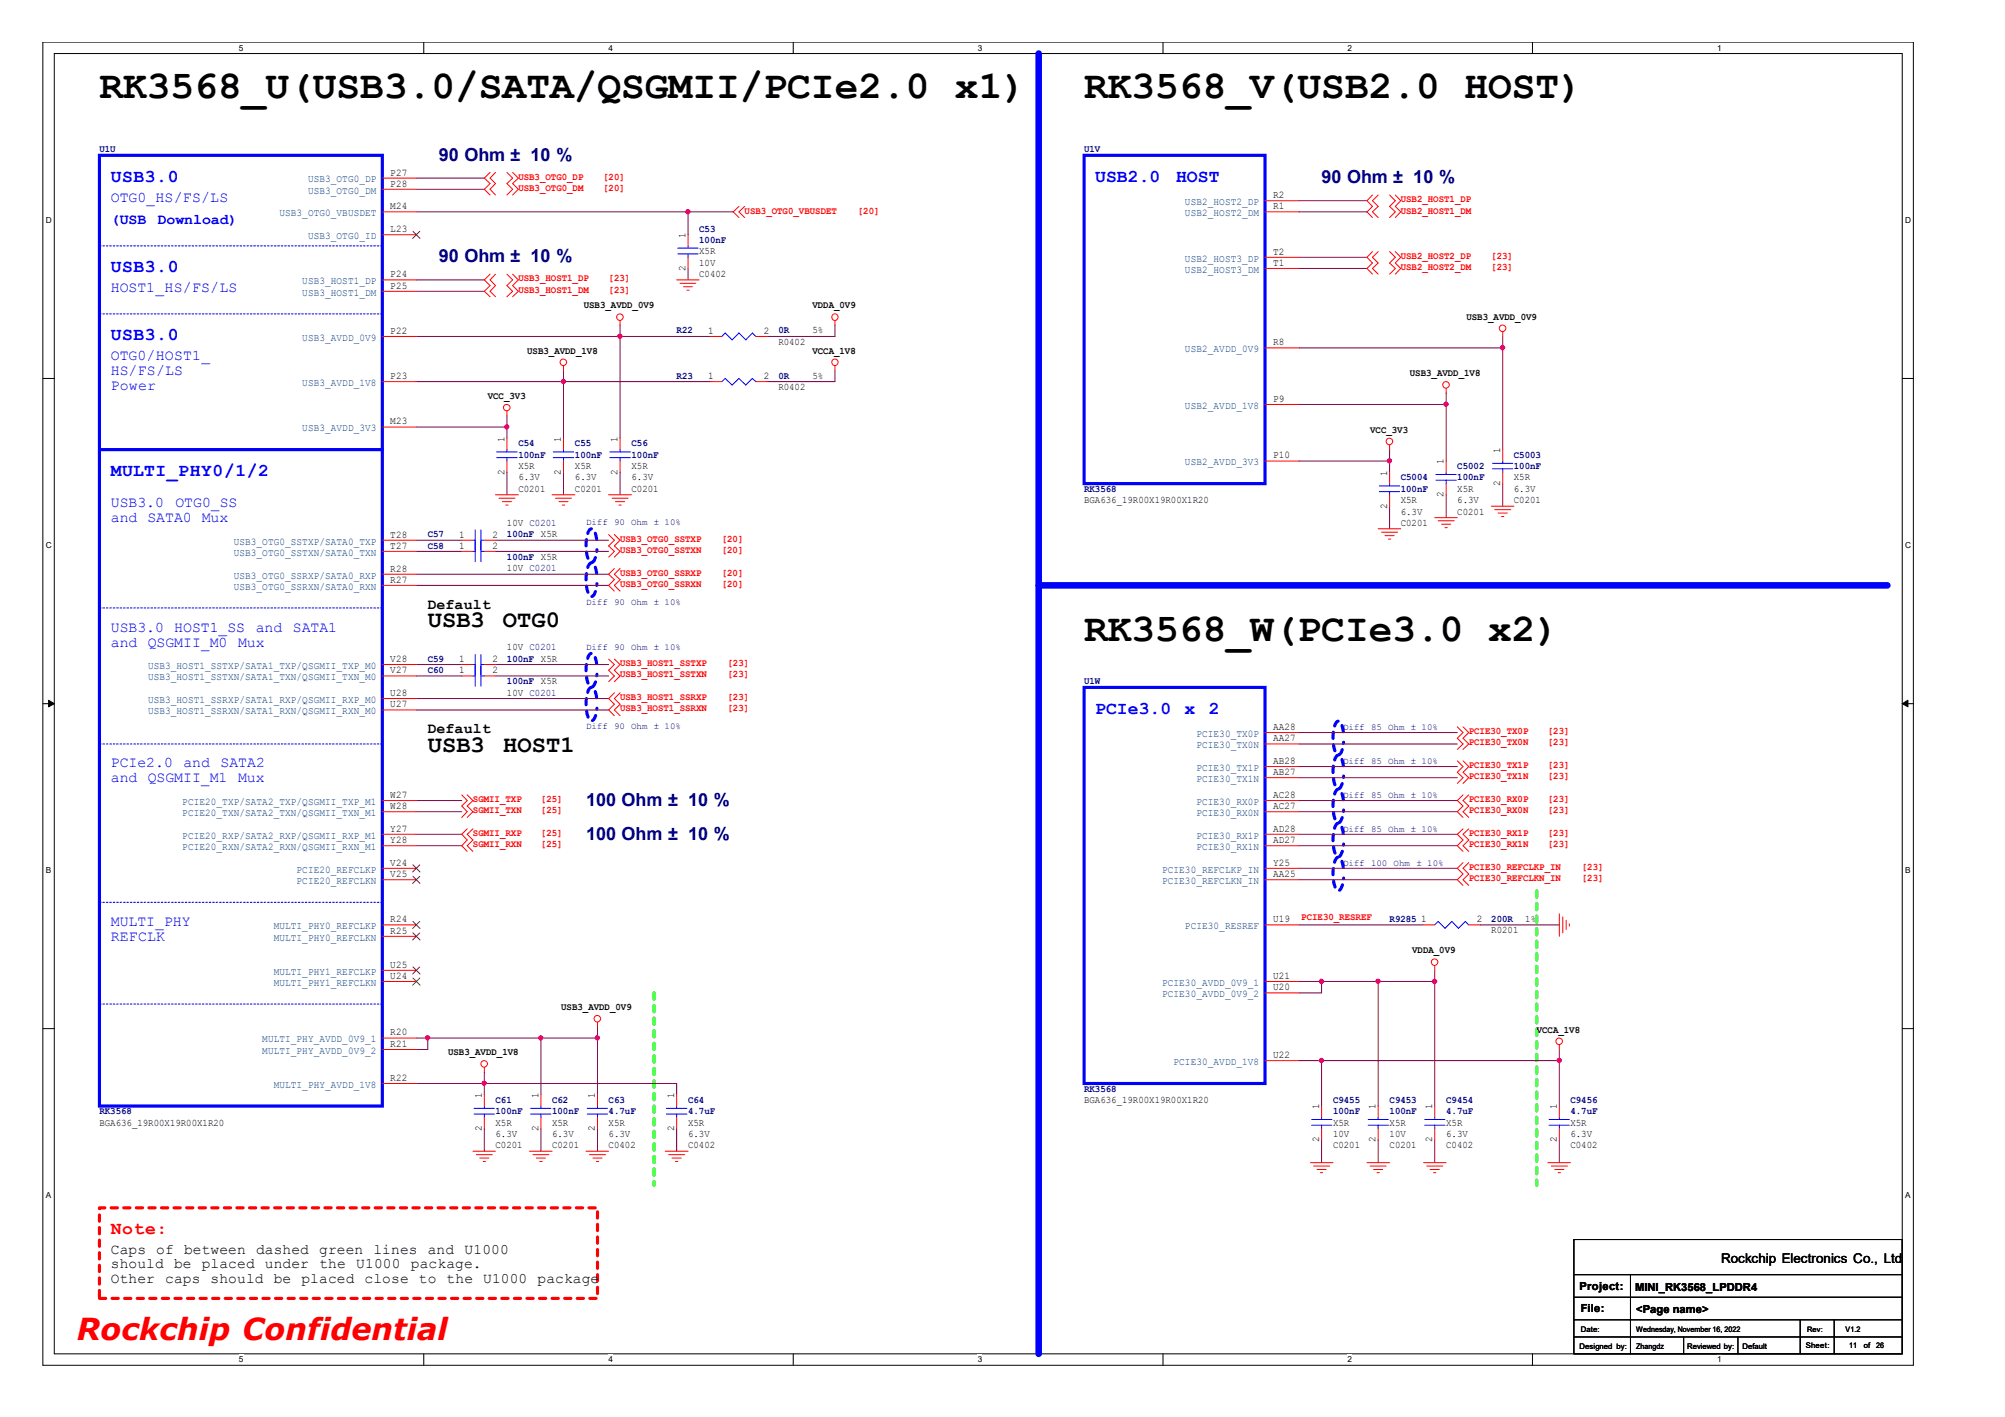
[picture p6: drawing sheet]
<svg xmlns="http://www.w3.org/2000/svg" width="297mm" height="210mm" viewBox="0 0 297 210" stroke-linecap="round" stroke-linejoin="round" font-family="sans-serif">
<path d="M6.3 6.2h277.2v196h-277.2zM8 7.9h273.8v192.6h-273.8z" fill="none" stroke="#000" stroke-width=".15"/>
<g fill="#fff">
<path d="M35.4 6.4h.6v1.4h-.6z"/>
<path d="M35.4 200.7h.6v1.4h-.6z"/>
</g>
<path d="M62.8 6.2v1.7M62.8 200.5v1.7" fill="none" stroke="#000" stroke-width=".15"/>
<g fill="#fff">
<path d="M90.1 6.4h.7v1.4h-.7z"/>
<path d="M90.1 200.7h.7v1.4h-.7z"/>
</g>
<path d="M117.5 6.2v1.7M117.5 200.5v1.7" fill="none" stroke="#000" stroke-width=".15"/>
<g fill="#fff">
<path d="M144.9 6.4h.6v1.4h-.6z"/>
<path d="M144.9 200.7h.6v1.4h-.6z"/>
</g>
<path d="M172.3 6.2v1.7M172.3 200.5v1.7" fill="none" stroke="#000" stroke-width=".15"/>
<g fill="#fff">
<path d="M199.6 6.4h.7v1.4h-.7z"/>
<path d="M199.6 200.7h.7v1.4h-.7z"/>
</g>
<path d="M227 6.2v1.7M227 200.5v1.7" fill="none" stroke="#000" stroke-width=".15"/>
<g fill="#fff">
<path d="M254.4 6.4h.6v1.4h-.6z"/>
<path d="M254.4 200.7h.6v1.4h-.6z"/>
<path d="M6.8 31.9h.8v1.4h-.8z"/>
<path d="M282.2 31.9h.9v1.4h-.9z"/>
<path d="M6.8 80.1h.8v1.4h-.8z"/>
<path d="M282.2 80.1h.9v1.4h-.9z"/>
</g>
<path d="M6.3 56.1h1.7M281.8 56.1h1.7" fill="none" stroke="#000" stroke-width=".15"/>
<g fill="#fff">
<path d="M6.8 128.2h.7v1.4h-.7z"/>
<path d="M282.2 128.2h.8v1.4h-.8z"/>
</g>
<path d="M6.3 104.2h1.7M281.8 104.2h1.7" fill="none" stroke="#000" stroke-width=".15"/>
<g fill="#000" stroke="#000" stroke-width=".15">
<path d="M7.2 103.7l.8 .5-.8 .5z" fill-rule="evenodd"/>
<path d="M281.8 104.2l.9-.5v1z" fill-rule="evenodd"/>
</g>
<g fill="#fff">
<path d="M6.8 176.4h.7v1.4h-.7z"/>
<path d="M282.2 176.4h.8v1.4h-.8z"/>
</g>
<path d="M6.3 152.4h1.7M281.8 152.4h1.7M233.2 183.6h48.6v16.9h-48.6zM233.2 188.8h48.6M233.2 192.2h48.6M233.2 195.5h48.6M233.2 198h48.6M241.6 188.8v11.7M249.4 198v2.5M257.5 198v2.5M266.7 195.5v5M271.7 195.5v5" fill="none" stroke="#000" stroke-width=".15"/>
<path d="M153.9 7.9v192.6M153.9 86.7h125.7" fill="none" stroke="#00f" stroke-width=".97"/>
<path d="M227.7 132v43.6M96.9 147.1v28.5" fill="none" stroke="#0f0" stroke-width=".47" stroke-dasharray=".9 .9"/>
<path d="M14.7 178.9h73.8v13.4h-73.8z" fill="none" stroke="#f00" stroke-width=".47" stroke-dasharray=".9 .9"/>
<path d="M88.4 79.9a1.8 1.8 0 0 0-.8-1.6 1.29 1.29 0 0 0-.7 1.3l-.1 1.2a4.1 4.1 0 0 0 .6 2.4l.2 .1a1.38 1.38 0 0 0 .8-1.3v-.6M88.4 98.3a1.76 1.76 0 0 0-.8-1.5 1.29 1.29 0 0 0-.7 1.2l-.1 1.3a4.1 4.1 0 0 0 .6 2.4l.2 .1a1.38 1.38 0 0 0 .8-1.3v-.6M88.4 84.9a1.8 1.8 0 0 0-.8-1.5 1.29 1.29 0 0 0-.7 1.2l-.1 1.3a4.1 4.1 0 0 0 .6 2.4l.2 .1a1.38 1.38 0 0 0 .8-1.3v-.6M88.4 103.3a1.76 1.76 0 0 0-.8-1.5 1.28 1.28 0 0 0-.7 1.2l-.1 1.3a4.1 4.1 0 0 0 .6 2.4l.2 .1a1.32 1.32 0 0 0 .8-1.3v-.6M199 108.4a1.9 1.9 0 0 0-.7-1.6 1.29 1.29 0 0 0-.7 1.3l-.1 1.2a4.1 4.1 0 0 0 .6 2.4l.2 .1a1.37 1.37 0 0 0 .7-1.2l.1-.6M199 113.4a1.9 1.9 0 0 0-.7-1.5 1.29 1.29 0 0 0-.7 1.2l-.1 1.3a4.1 4.1 0 0 0 .6 2.4l.2 .1a1.44 1.44 0 0 0 .7-1.3l.1-.7M199 118.5a1.9 1.9 0 0 0-.7-1.6 1.29 1.29 0 0 0-.7 1.2l-.1 1.3a4.1 4.1 0 0 0 .6 2.4l.2 .1a1.44 1.44 0 0 0 .7-1.3l.1-.6M199 123.5a1.86 1.86 0 0 0-.7-1.6 1.29 1.29 0 0 0-.7 1.3l-.1 1.2a4.1 4.1 0 0 0 .6 2.4l.2 .1a1.44 1.44 0 0 0 .7-1.3l.1-.6M199 128.5a1.86 1.86 0 0 0-.7-1.5 1.28 1.28 0 0 0-.7 1.2l-.1 1.2a4.1 4.1 0 0 0 .6 2.4l.2 .1a1.37 1.37 0 0 0 .7-1.2l.1-.6" fill="none" stroke="#00f" stroke-width=".47" stroke-dasharray=".9 .9"/>
<g fill="none" stroke="#800040" stroke-width=".15">
<path d="M61.7 26.4h10.1M61.7 28h10.1M61.7 31.4h46.9M101.9 31.4v3.4M101.9 39.8v1.7M192.4 31.4h10.1M192.4 29.7h10.1M192.4 39.8h10.1M192.4 38.1h10.1M61.7 43.2h10.1M61.7 41.5h10.1M61.7 56.5h43.6"/>
<path d="M61.7 49.8h43.6M83.5 54.9v10M91.9 48.1v16.8M123.7 54.9v1.6h-10M123.7 48.1v1.7h-10M192.4 59.9h21.8M192.4 51.5h30.2M214.2 58.2v10.1M222.6 49.8v16.8M61.7 63.3h13.4M75.1 61.6v3.3M75.1 69.9v3.4"/>
<path d="M83.5 69.9v3.4M91.9 69.9v3.4M192.4 68.3h13.5M205.9 66.6v3.3M205.9 75v3.3M214.2 73.3v3.4M222.6 71.6v3.4M61.7 81.7h6.7M61.7 80h6.7M61.7 98.4h6.7M61.7 85.1h28.5M61.7 86.7h28.5"/>
<path d="M73.4 81.7h16.8M73.4 80h16.8M73.4 98.4h16.8M61.7 118.6h6.7M61.7 100.1h6.7M61.7 103.5h28.5M61.7 105.2h28.5M73.4 100.1h16.8M192.4 118.6h23.5M192.4 108.5h23.5M192.4 110.2h23.5M192.4 113.6h23.5"/>
<path d="M192.4 115.2h23.5M61.7 120.2h6.7M61.7 123.6h6.7M61.7 125.3h6.7M192.4 120.2h23.5M192.4 123.6h23.5M192.4 125.3h23.5M192.4 137h18.5M192.4 130.3h23.5M192.4 128.6h23.5M219.3 137h11.7M61.7 153.8h26.8"/>
<path d="M63.4 153.8v1.7h-1.7M71.8 158.8v3.4M80.1 153.8v8.4M88.5 152.1v10.1M192.4 157.1h38.6M192.4 145.4h20.2M195.8 145.4v1.7h-3.4M195.8 157.1v6.7M204.2 145.4v18.4M212.6 143.7v20.1M231 155.5v8.3M61.7 160.5h38.5v1.7"/>
<path d="M71.8 167.2v3.3M80.1 167.2v3.3M88.5 167.2v3.3M100.2 167.2v3.3M195.8 168.9v3.3M204.2 168.9v3.3M212.6 168.9v3.3M231 168.9v3.3"/>
</g>
<g fill="#f0f" stroke="#f0f" stroke-width=".15">
<circle cx="88.5" cy="153.7" r=".32"/>
<circle cx="101.9" cy="31.4" r=".32"/>
<circle cx="71.7" cy="160.5" r=".32"/>
<circle cx="83.5" cy="56.5" r=".32"/>
<circle cx="91.8" cy="49.8" r=".32"/>
<circle cx="75.1" cy="63.2" r=".32"/>
<circle cx="80.1" cy="153.7" r=".32"/>
<circle cx="63.3" cy="153.7" r=".32"/>
<circle cx="222.6" cy="51.5" r=".32"/>
<circle cx="214.2" cy="59.9" r=".32"/>
<circle cx="205.8" cy="68.3" r=".32"/>
<circle cx="195.8" cy="157.1" r=".32"/>
<circle cx="231" cy="157.1" r=".32"/>
<circle cx="204.1" cy="145.4" r=".32"/>
<circle cx="195.8" cy="145.4" r=".32"/>
<circle cx="212.5" cy="145.4" r=".32"/>
</g>
<g fill="none" stroke="#f00" stroke-width=".15">
<path d="M56.6 26.4h5.1M56.6 28h5.1M56.6 31.4h5.1M56.6 34.8h5.1M72.6 25.5l-.8 .9 .8 .8-.8 .8 .8 .9M73.4 25.5l-.8 .9 .8 .8-.8 .8 .8 .9M75.1 25.5l.8 .9-.8 .8 .8 .8-.8 .9M75.9 25.5l.9 .9-.9 .8 .9 .8-.9 .9M101.9 34.8v1.6M101.9 38.1v1.7M109.5 30.6l-.9 .8 .9 .8M110.3 30.6l-.8 .8 .8 .8"/>
<path d="M187.4 31.4h5M187.4 29.7h5M187.4 38.1h5M187.4 39.8h5M203.3 28.9l-.8 .8 .8 .9-.8 .8 .8 .8M203.3 37.3l-.8 .8 .8 .9-.8 .8 .8 .8M204.2 28.9l-.9 .8 .9 .9-.9 .8 .9 .8M204.2 37.3l-.9 .8 .9 .9-.9 .8 .9 .8M205.9 28.9l.8 .8-.8 .9 .8 .8-.8 .8M205.9 37.3l.8 .8-.8 .9 .8 .8-.8 .8M206.7 28.9l.8 .8-.8 .9 .8 .8-.8 .8M206.7 37.3l.8 .8-.8 .9 .8 .8-.8 .8"/>
<path d="M56.6 41.5h5.1M56.6 49.8h5.1M56.6 43.2h5.1M56.6 56.5h5.1M72.6 40.6l-.8 .9 .8 .8-.8 .9 .8 .8M73.4 40.6l-.8 .9 .8 .8-.8 .9 .8 .8M75.1 40.6l.8 .9-.8 .8 .8 .9-.8 .8M75.9 40.6l.9 .9-.9 .8 .9 .9-.9 .8M83.5 54.2v.7M91.9 47.5v.6M100.2 41.5h3.4M100.8 42h2.3"/>
<path d="M101.3 42.5h1.3M101.8 43h.3M105.3 49.8h1.6M105.3 56.5h1.6M112 49.8h1.7M112 56.5h1.7M123.7 47.5v.6M123.7 54.2v.7M187.4 51.5h5M187.4 59.9h5M214.2 57.5v.7M222.6 49.2v.6"/>
<path d="M56.6 63.3h5.1M73.4 73.3h3.4M73.9 73.8h2.4M74.4 74.3h1.4M74.9 74.8h.4M75.1 60.9v.7M75.1 64.9v1.7M75.1 68.3v1.6M81.8 73.3h3.4M82.3 73.8h2.4M82.8 74.3h1.4M83.3 74.8h.4"/>
<path d="M83.5 64.9v1.7M83.5 68.3v1.6M90.2 73.3h3.4M90.2 79.2l.8 .8-.8 .9 .8 .8-.8 .8M90.7 73.8h2.3M91 79.2l.9 .8-.9 .9 .9 .8-.9 .8M91.2 74.3h1.3M91.7 74.8h.3M91.9 64.9v1.7M91.9 68.3v1.6M187.4 68.3h5M204.2 78.3h3.3"/>
<path d="M204.7 78.8h2.4M205.2 79.3h1.3M205.7 79.9h.3M205.9 65.9v.7M205.9 69.9v1.7M205.9 73.3v1.7M212.6 76.7h3.3M213.1 77.1h2.3M213.6 77.7h1.3M214.1 78.2h.3M214.2 68.3v1.6M214.2 71.6v1.7"/>
<path d="M220.9 75h3.4M221.4 75.5h2.4M222 76h1.3M222.5 76.5h.3M222.6 66.6v1.7M222.6 69.9v1.7M56.6 80h5.1M56.6 98.4h5.1M56.6 81.7h5.1M56.6 85.1h5.1M56.6 86.7h5.1M68.4 80h1.7"/>
<path d="M68.4 98.4h1.7M68.4 81.7h1.7M71.8 80h1.6M71.8 98.4h1.6M71.8 81.7h1.6M90.2 97.6l.8 .8-.8 .9 .8 .8-.8 .9M91 97.6l.9 .8-.9 .9 .9 .8-.9 .9M91 84.2l-.8 .9 .8 .8-.8 .8 .8 .9M91.9 84.2l-.9 .9 .9 .8-.9 .8 .9 .9M56.6 118.6h5.1M56.6 100.1h5.1M56.6 103.5h5.1"/>
<path d="M56.6 105.2h5.1M68.4 117.7l.8 .9-.8 .8 .8 .8-.8 .9M68.4 100.1h1.7M69.2 117.7l.9 .9-.9 .8 .9 .8-.9 .9M71.8 100.1h1.6M91 102.6l-.8 .9 .8 .8-.8 .9 .8 .8M91.9 102.6l-.9 .9 .9 .8-.9 .9 .9 .8M187.4 108.5h5M187.4 110.2h5M187.4 113.6h5M187.4 115.2h5M187.4 118.6h5"/>
<path d="M215.9 107.7l.8 .8-.8 .9 .8 .8-.8 .8M215.9 112.7l.8 .9-.8 .8 .8 .8-.8 .8M216.7 107.7l.9 .8-.9 .9 .9 .8-.9 .8M216.7 112.7l.9 .9-.9 .8 .9 .8-.9 .8M216.7 117.7l-.8 .9 .8 .8-.8 .8 .8 .9M217.6 117.7l-.9 .9 .9 .8-.9 .8 .9 .9M56.6 120.2h5.1M56.6 123.6h5.1M56.6 125.3h5.1M56.6 128.6h5.1M56.6 130.3h5.1M56.6 137h5.1"/>
<path d="M56.6 138.7h5.1M69.2 122.8l-.8 .8 .8 .8-.8 .9 .8 .8M70.1 122.8l-.9 .8 .9 .8-.9 .9 .9 .8M187.4 120.2h5M187.4 123.6h5M187.4 125.3h5M187.4 128.6h5M187.4 130.3h5M187.4 137h5M210.9 137h1.7M216.7 122.8l-.8 .8 .8 .8-.8 .9 .8 .8M216.7 127.8l-.8 .8 .8 .9-.8 .8 .8 .9"/>
<path d="M217.6 122.8l-.9 .8 .9 .8-.9 .9 .9 .8M217.6 127.8l-.9 .8 .9 .9-.9 .8 .9 .9M217.6 137h1.7M231 135.4v3.3M231.5 135.8v2.4M232 136.3v1.4M232.5 136.8v.4M56.6 145.4h5.1M56.6 143.7h5.1M56.6 155.5h5.1M56.6 153.8h5.1M71.8 158.1v.7"/>
<path d="M88.5 151.4v.7M187.4 145.4h5M187.4 147.1h5M187.4 157.1h5M212.6 143.1v.6M231 154.8v.7M56.6 160.5h5.1M70.1 170.5h3.3M70.6 171h2.3M71.1 171.5h1.3M71.6 172.1h.3M71.8 162.2v1.6"/>
<path d="M71.8 165.5v1.7M78.4 170.5h3.4M79 171h2.3M79.5 171.5h1.3M80 172.1h.3M80.1 162.2v1.6M80.1 165.5v1.7M86.8 170.5h3.4M87.3 171h2.4M87.8 171.5h1.4M88.3 172.1h.4M88.5 162.2v1.6"/>
<path d="M88.5 165.5v1.7M98.6 170.5h3.3M99.1 171h2.3M99.6 171.5h1.3M100.1 172.1h.3M100.2 162.2v1.6M100.2 165.5v1.7M194.1 172.2h3.4M194.6 172.7h2.4M195.1 173.2h1.4M195.6 173.7h.4M195.8 163.8v1.7"/>
<path d="M195.8 167.2v1.7M202.5 172.2h3.4M203 172.7h2.4M203.5 173.2h1.4M204 173.7h.3M204.2 163.8v1.7M204.2 167.2v1.7M210.9 172.2h3.3M211.4 172.7h2.3M211.9 173.2h1.3M212.4 173.7h.3M212.6 163.8v1.7"/>
<path d="M212.6 167.2v1.7M229.3 172.2h3.4M229.8 172.7h2.4M230.3 173.2h1.4M230.8 173.7h.4M231 163.8v1.7M231 167.2v1.7"/>
<circle cx="83.5" cy="53.7" r=".49"/>
<circle cx="91.8" cy="47" r=".49"/>
<circle cx="123.7" cy="47" r=".48"/>
<circle cx="123.7" cy="53.7" r=".48"/>
<circle cx="214.2" cy="57" r=".49"/>
<circle cx="222.6" cy="48.6" r=".49"/>
<circle cx="75.1" cy="60.4" r=".48"/>
<circle cx="205.8" cy="65.4" r=".49"/>
<circle cx="71.7" cy="157.6" r=".49"/>
<circle cx="88.5" cy="150.9" r=".49"/>
<circle cx="212.5" cy="142.5" r=".49"/>
<circle cx="231" cy="154.3" r=".49"/>
</g>
<g fill="none" stroke="#00f" stroke-width=".15">
<path d="M100.4 37.6h3M100.4 36.8h3M101.9 36.4v.4M101.9 37.6v.5M106.9 49.8l.5-.5 1.1 1 1-1 1 1 1-1 .5 .5M106.9 56.5l.5-.4 1.1 .9 1-.9 1 .9 1-.9 .5 .4M70.4 78.5v4.7M71.2 78.5v4.7M73.6 67.8h3M73.6 66.9h3M75.1 66.6v.3M75.1 67.8v.5"/>
<path d="M82 67.8h3M82 66.9h3M83.5 66.6v.3M83.5 67.8v.5M90.3 67.8h3.1M90.3 66.9h3.1M91.9 66.6v.3M91.9 67.8v.5M204.3 72.8h3M204.3 72h3M205.9 71.6v.4M205.9 72.8v.5"/>
<path d="M212.7 71.1h3M212.7 70.3h3M214.2 69.9v.4M214.2 71.1v.5M221.1 69.4h3M221.1 68.6h3M222.6 68.3v.3M222.6 69.4v.5M70.1 80h.3M70.1 98.4h.3M70.1 81.7h.3M70.4 97v4.7"/>
<path d="M71.2 80h.6M71.2 97v4.7M71.2 98.4h.6M71.2 81.7h.6M70.1 100.1h.3M71.2 100.1h.6M212.6 137l.5-.5 1 1 1-1 1 1 1-1 .5 .5M70.2 165h3M70.2 164.2h3M71.8 163.8v.4M71.8 165v.5M78.6 165h3"/>
<path d="M78.6 164.2h3M80.1 163.8v.4M80.1 165v.5M87 165h3M87 164.2h3M88.5 163.8v.4M88.5 165v.5M98.7 165h3.1M98.7 164.2h3.1M100.2 163.8v.4M100.2 165v.5M194.3 166.7h3"/>
<path d="M194.3 165.8h3M195.8 165.5v.3M195.8 166.7v.5M202.7 166.7h3M202.7 165.8h3M204.2 165.5v.3M204.2 166.7v.5M211.1 166.7h3M211.1 165.8h3M212.6 165.5v.3M212.6 166.7v.5M229.5 166.7h3"/>
<path d="M229.5 165.8h3M231 165.5v.3M231 166.7v.5"/>
</g>
<path d="M14.7 23h41.9v140.8h-41.9zM160.6 23h26.8v48.6h-26.8zM14.7 66.6h41.9M160.6 101.8h26.8v58.7h-26.8z" fill="none" stroke="#00f" stroke-width=".47"/>
<path d="M56.6 36.4h-41.9M56.6 46.5h-41.9M56.6 90.1h-41.9M56.6 110.2h-41.9M56.6 133.7h-41.9M56.6 148.7h-41.9" fill="none" stroke="#00f" stroke-width=".15" stroke-dasharray=".3 .3"/>
<g fill="none" stroke="#804000" stroke-width=".15">
<path d="M61.2 34.3l1 1M62.2 34.3l-1.1 1M61.2 136.5l1 1.1M61.2 138.2l1 1M61.2 128.1l1 1.1M61.2 129.8l1 1.1M62.2 136.5l-1.1 1.1M62.2 138.2l-1.1 1M62.2 128.1l-1.1 1.1M62.2 129.8l-1.1 1.1M61.2 143.2l1 1.1M61.2 144.9l1 1"/>
<path d="M62.2 143.2l-1.1 1.1M62.2 144.9l-1.1 1"/>
</g>
<g font-size="5.8">
<text x="14.7" y="14.6">RK3568_U(USB3.0/SATA/QSGMII/PCIe2.0 x1)</text>
<text x="160.6" y="14.6">RK3568_V(USB2.0 HOST)</text>
<text x="160.6" y="95">RK3568_W(PCIe3.0 x2)</text>
</g>
<text font-size="4.5" fill="#f00" x="11.4" y="198.5">Rockchip Confidential</text>
<g font-size="3.5">
<text x="63.4" y="92.9">USB3</text>
<text x="74.5" y="92.9">OTG0</text>
<text x="63.4" y="111.4">USB3</text>
<text x="74.5" y="111.4">HOST1</text>
</g>
<g font-size="2.7" fill="#000080">
<text x="65" y="23.8">90 Ohm ± 10 %</text>
<text x="195.8" y="27.1">90 Ohm ± 10 %</text>
<text x="65" y="38.9">90 Ohm ± 10 %</text>
<text x="86.8" y="119.4">100 Ohm ± 10 %</text>
<text x="86.8" y="124.4">100 Ohm ± 10 %</text>
</g>
<g font-size="2.7" fill="#00f">
<text x="16.4" y="26.9">USB3.0</text>
<text x="162.3" y="26.9">USB2.0</text>
<text x="174.2" y="26.9">HOST</text>
<text x="16.4" y="40.4">USB3.0</text>
<text x="16.4" y="50.4">USB3.0</text>
<text x="16.4" y="70.5">MULTI_PHY0/1/2</text>
<text x="162.3" y="105.7">PCIe3.0</text>
<text x="175.5" y="105.7">x</text>
<text x="179.1" y="105.7">2</text>
</g>
<text font-size="2.7" fill="#f00" x="16.4" y="182.9">Note:</text>
<g font-size="2.2" fill="#00f">
<text x="16.4" y="29.9">OTG0_HS/FS/LS</text>
<text x="16.4" y="33.2">(USB</text>
<text x="23.4" y="33.2">Download)</text>
<text x="16.4" y="43.3">HOST1_HS/FS/LS</text>
<text x="16.4" y="53.4">OTG0/HOST1_</text>
<text x="16.4" y="55.6">HS/FS/LS</text>
<text x="16.4" y="57.8">Power</text>
<text x="16.4" y="75.1">USB3.0</text>
<text x="16.4" y="77.3">and SATA0 Mux</text>
<text x="26" y="75.1">OTG0_SS</text>
<text x="16.4" y="93.6">USB3.0 HOST1_SS</text>
<text x="16.4" y="95.8">and QSGMII_M0</text>
<text x="35.3" y="95.8">Mux</text>
<text x="37.9" y="93.6">and</text>
<text x="43.4" y="93.6">SATA1</text>
<text x="16.4" y="113.7">PCIe2.0</text>
<text x="27.2" y="113.7">and</text>
<text x="32.7" y="113.7">SATA2</text>
<text x="16.4" y="115.9">and QSGMII_M1</text>
<text x="35.3" y="115.9">Mux</text>
<text x="16.4" y="137.2">MULTI_PHY</text>
<text x="16.4" y="139.4">REFCLK</text>
</g>
<g font-size="2.2">
<text x="63.4" y="90.2">Default</text>
<text x="63.4" y="108.6">Default</text>
<text x="16.4" y="185.7">Caps of between dashed green lines and</text>
<text x="68.8" y="185.7">U1000</text>
<text x="16.4" y="187.9">should be placed under</text>
<text x="16.4" y="190">Other caps should be placed close to the U1000 package</text>
<text x="47.3" y="187.9">the</text>
<text x="52.8" y="187.9">U1000</text>
<text x="60.9" y="187.9">package.</text>
</g>
<text font-size="2" x="255" y="187.1">Rockchip Electronics Co., Ltd</text>
<g font-size="1.7">
<text x="234" y="191">Project:</text>
<text x="242.2" y="191.2">MINI_RK3568_LPDDR4</text>
<text x="234.2" y="194.4">File:</text>
<text x="242.4" y="194.5">&lt;Page name&gt;</text>
</g>
<g font-size="1.5" fill="#000080">
<text x="14.7" y="22.6">U1U</text>
<text x="160.6" y="22.6">U1V</text>
<text x="103.6" y="34.3">C53</text>
<text x="103.6" y="36">100nF</text>
<text x="100.2" y="49.4">R22</text>
<text x="115.3" y="49.4">0R</text>
<text x="100.2" y="56.1">R23</text>
<text x="115.3" y="56.1">0R</text>
<text x="76.8" y="66.1">C54</text>
<text x="76.8" y="67.8">100nF</text>
<text x="85.2" y="66.1">C55</text>
<text x="85.2" y="67.8">100nF</text>
<text x="93.6" y="66.1">C56</text>
<text x="93.6" y="67.8">100nF</text>
<text x="207.5" y="71.2">C5004</text>
<text x="215.9" y="69.5">C5002</text>
<text x="215.9" y="71.2">100nF</text>
<text x="224.3" y="67.8">C5003</text>
<text x="224.3" y="69.5">100nF</text>
<text x="160.6" y="72.9">RK3568</text>
<text x="207.5" y="72.9">100nF</text>
<text x="63.4" y="79.6">C57</text>
<text x="63.4" y="81.3">C58</text>
<text x="75.1" y="79.6">100nF X5R</text>
<text x="75.1" y="82.9">100nF X5R</text>
<text x="63.4" y="98">C59</text>
<text x="63.4" y="99.7">C60</text>
<text x="75.1" y="98">100nF X5R</text>
<text x="75.1" y="101.4">100nF X5R</text>
<text x="160.6" y="101.4">U1W</text>
<text x="205.9" y="136.6">R9285</text>
<text x="220.9" y="136.6">200R</text>
<text x="160.6" y="161.7">RK3568</text>
<text x="14.7" y="165.1">RK3568</text>
<text x="73.4" y="163.4">C61</text>
<text x="73.4" y="165.1">100nF</text>
<text x="81.8" y="163.4">C62</text>
<text x="81.8" y="165.1">100nF</text>
<text x="90.2" y="163.4">C63</text>
<text x="90.2" y="165.1">4.7uF</text>
<text x="101.9" y="163.4">C64</text>
<text x="101.9" y="165.1">4.7uF</text>
<text x="197.5" y="163.4">C9455</text>
<text x="197.5" y="165.1">100nF</text>
<text x="205.9" y="163.4">C9453</text>
<text x="205.9" y="165.1">100nF</text>
<text x="214.2" y="163.4">C9454</text>
<text x="214.2" y="165.1">4.7uF</text>
<text x="232.7" y="163.4">C9456</text>
<text x="232.7" y="165.1">4.7uF</text>
</g>
<g font-size="1.5" fill="#004080">
<text x="45.6" y="27">USB3_OTG0_DP</text>
<text x="45.6" y="28.7">USB3_OTG0_DM</text>
<text x="41.4" y="32">USB3_OTG0_VBUSDET</text>
<text x="45.6" y="35.4">USB3_OTG0_ID</text>
<text x="175.6" y="30.4">USB2_HOST2_DP</text>
<text x="175.6" y="32">USB2_HOST2_DM</text>
<text x="175.6" y="38.7">USB2_HOST3_DP</text>
<text x="175.6" y="40.4">USB2_HOST3_DM</text>
<text x="44.8" y="42.1">USB3_HOST1_DP</text>
<text x="44.8" y="43.8">USB3_HOST1_DM</text>
<text x="44.8" y="50.5">USB3_AVDD_0V9</text>
<text x="175.6" y="52.2">USB2_AVDD_0V9</text>
<text x="44.8" y="57.2">USB3_AVDD_1V8</text>
<text x="44.8" y="63.9">USB3_AVDD_3V3</text>
<text x="175.6" y="60.6">USB2_AVDD_1V8</text>
<text x="175.6" y="68.9">USB2_AVDD_3V3</text>
<text x="34.6" y="80.7">USB3_OTG0_SSTXP/SATA0_TXP</text>
<text x="34.6" y="82.3">USB3_OTG0_SSTXN/SATA0_TXN</text>
<text x="34.6" y="85.7">USB3_OTG0_SSRXP/SATA0_RXP</text>
<text x="34.6" y="87.3">USB3_OTG0_SSRXN/SATA0_RXN</text>
<text x="21.9" y="99.1">USB3_HOST1_SSTXP/SATA1_TXP/QSGMII_TXP_M0</text>
<text x="21.9" y="100.8">USB3_HOST1_SSTXN/SATA1_TXN/QSGMII_TXN_M0</text>
<text x="21.9" y="104.1">USB3_HOST1_SSRXP/SATA1_RXP/QSGMII_RXP_M0</text>
<text x="21.9" y="105.8">USB3_HOST1_SSRXN/SATA1_RXN/QSGMII_RXN_M0</text>
<text x="177.2" y="109.1">PCIE30_TX0P</text>
<text x="177.2" y="110.8">PCIE30_TX0N</text>
<text x="27" y="119.2">PCIE20_TXP/SATA2_TXP/QSGMII_TXP_M1</text>
<text x="177.2" y="114.2">PCIE30_TX1P</text>
<text x="177.2" y="115.8">PCIE30_TX1N</text>
<text x="177.2" y="119.2">PCIE30_RX0P</text>
<text x="27" y="120.9">PCIE20_TXN/SATA2_TXN/QSGMII_TXN_M1</text>
<text x="27" y="124.2">PCIE20_RXP/SATA2_RXP/QSGMII_RXP_M1</text>
<text x="27" y="125.9">PCIE20_RXN/SATA2_RXN/QSGMII_RXN_M1</text>
<text x="177.2" y="120.9">PCIE30_RX0N</text>
<text x="177.2" y="124.2">PCIE30_RX1P</text>
<text x="177.2" y="125.9">PCIE30_RX1N</text>
<text x="43.9" y="129.3">PCIE20_REFCLKP</text>
<text x="43.9" y="131">PCIE20_REFCLKN</text>
<text x="172.2" y="129.3">PCIE30_REFCLKP_IN</text>
<text x="172.2" y="131">PCIE30_REFCLKN_IN</text>
<text x="40.6" y="137.6">MULTI_PHY0_REFCLKP</text>
<text x="175.6" y="137.6">PCIE30_RESREF</text>
<text x="40.6" y="139.3">MULTI_PHY0_REFCLKN</text>
<text x="40.6" y="144.4">MULTI_PHY1_REFCLKP</text>
<text x="40.6" y="146">MULTI_PHY1_REFCLKN</text>
<text x="172.2" y="146">PCIE30_AVDD_0V9_1</text>
<text x="172.2" y="147.7">PCIE30_AVDD_0V9_2</text>
<text x="38.9" y="154.4">MULTI_PHY_AVDD_0V9_1</text>
<text x="38.9" y="156.1">MULTI_PHY_AVDD_0V9_2</text>
<text x="40.6" y="161.1">MULTI_PHY_AVDD_1V8</text>
<text x="173.9" y="157.7">PCIE30_AVDD_1V8</text>
</g>
<g font-size="1.5">
<text x="57.8" y="26">P27</text>
<text x="57.8" y="27.7">P28</text>
<text x="188.6" y="29.4">R2</text>
<text x="57.8" y="31">M24</text>
<text x="57.8" y="34.4">L23</text>
<text x="101.6" y="35.2" transform="rotate(-90 101.6 35.2)">1</text>
<text x="188.6" y="31">R1</text>
<text x="57.8" y="41.1">P24</text>
<text x="101.6" y="40.1" transform="rotate(-90 101.6 40.1)">2</text>
<text x="103.6" y="41">C0402</text>
<text x="103.6" y="37.6">X5R</text>
<text x="103.6" y="39.3">10V</text>
<text x="188.6" y="37.7">T2</text>
<text x="188.6" y="39.4">T1</text>
<text x="57.8" y="42.8">P25</text>
<text x="86.5" y="45.7">USB3_AVDD_0V9</text>
<text x="120.4" y="45.7">VDDA_0V9</text>
<text x="217.3" y="47.4">USB3_AVDD_0V9</text>
<text x="57.8" y="49.5">P22</text>
<text x="78.1" y="52.4">USB3_AVDD_1V8</text>
<text x="104.9" y="49.5">1</text>
<text x="113.2" y="49.5">2</text>
<text x="115.3" y="51.1">R0402</text>
<text x="120.4" y="52.4">VCCA_1V8</text>
<text x="120.4" y="49.4">5%</text>
<text x="188.6" y="51.2">R8</text>
<text x="57.8" y="56.1">P23</text>
<text x="72.3" y="59.1">VCC_3V3</text>
<text x="104.9" y="56.1">1</text>
<text x="113.2" y="56.1">2</text>
<text x="115.3" y="57.8">R0402</text>
<text x="120.4" y="56.1">5%</text>
<text x="188.6" y="59.5">P9</text>
<text x="208.9" y="55.8">USB3_AVDD_1V8</text>
<text x="57.8" y="62.9">M23</text>
<text x="74.7" y="65.4" transform="rotate(-90 74.7 65.4)">1</text>
<text x="83.1" y="65.4" transform="rotate(-90 83.1 65.4)">1</text>
<text x="91.5" y="65.4" transform="rotate(-90 91.5 65.4)">1</text>
<text x="203" y="64.1">VCC_3V3</text>
<text x="74.7" y="70.3" transform="rotate(-90 74.7 70.3)">2</text>
<text x="76.8" y="69.5">X5R</text>
<text x="76.8" y="71.2">6.3V</text>
<text x="83.1" y="70.3" transform="rotate(-90 83.1 70.3)">2</text>
<text x="85.2" y="69.5">X5R</text>
<text x="85.2" y="71.2">6.3V</text>
<text x="91.5" y="70.3" transform="rotate(-90 91.5 70.3)">2</text>
<text x="93.6" y="69.5">X5R</text>
<text x="93.6" y="71.2">6.3V</text>
<text x="188.6" y="67.9">P10</text>
<text x="205.5" y="70.5" transform="rotate(-90 205.5 70.5)">1</text>
<text x="213.9" y="68.8" transform="rotate(-90 213.9 68.8)">1</text>
<text x="222.2" y="72" transform="rotate(-90 222.2 72)">2</text>
<text x="222.2" y="67.1" transform="rotate(-90 222.2 67.1)">1</text>
<text x="224.3" y="71.2">X5R</text>
<text x="75.1" y="77.9">10V C0201</text>
<text x="76.8" y="72.9">C0201</text>
<text x="85.2" y="72.9">C0201</text>
<text x="93.6" y="72.9">C0201</text>
<text x="160.6" y="74.5">BGA636_19R00X19R00X1R20</text>
<text x="205.5" y="75.3" transform="rotate(-90 205.5 75.3)">2</text>
<text x="207.5" y="77.9">C0201</text>
<text x="207.5" y="74.5">X5R</text>
<text x="207.5" y="76.2">6.3V</text>
<text x="213.9" y="73.7" transform="rotate(-90 213.9 73.7)">2</text>
<text x="215.9" y="76.2">C0201</text>
<text x="215.9" y="72.9">X5R</text>
<text x="215.9" y="74.5">6.3V</text>
<text x="224.3" y="74.5">C0201</text>
<text x="224.3" y="72.9">6.3V</text>
<text x="57.8" y="79.6">T28</text>
<text x="57.8" y="81.3">T27</text>
<text x="68" y="79.6">1</text>
<text x="68" y="81.3">1</text>
<text x="72.9" y="79.6">2</text>
<text x="72.9" y="81.3">2</text>
<text x="57.8" y="84.7">R28</text>
<text x="57.8" y="86.3">R27</text>
<text x="75.1" y="84.6">10V C0201</text>
<text x="57.8" y="98.1">V28</text>
<text x="57.8" y="99.8">V27</text>
<text x="68" y="98.1">1</text>
<text x="68" y="99.8">1</text>
<text x="72.9" y="98.1">2</text>
<text x="72.9" y="99.8">2</text>
<text x="75.1" y="96.3">10V C0201</text>
<text x="57.8" y="103.1">U28</text>
<text x="57.8" y="104.8">U27</text>
<text x="75.1" y="103.1">10V C0201</text>
<text x="188.6" y="108.1">AA28</text>
<text x="188.6" y="109.8">AA27</text>
<text x="188.6" y="113.2">AB28</text>
<text x="57.8" y="118.2">W27</text>
<text x="57.8" y="119.9">W28</text>
<text x="188.6" y="114.8">AB27</text>
<text x="188.6" y="118.2">AC28</text>
<text x="188.6" y="119.9">AC27</text>
<text x="57.8" y="123.2">Y27</text>
<text x="57.8" y="124.9">Y28</text>
<text x="188.6" y="123.2">AD28</text>
<text x="188.6" y="124.9">AD27</text>
<text x="57.8" y="128.2">V24</text>
<text x="57.8" y="129.9">V25</text>
<text x="188.6" y="128.2">Y25</text>
<text x="188.6" y="129.9">AA25</text>
<text x="57.8" y="136.6">R24</text>
<text x="188.6" y="136.6">U19</text>
<text x="210.5" y="136.6">1</text>
<text x="218.8" y="136.6">2</text>
<text x="226" y="136.6">1%</text>
<text x="57.8" y="138.3">R25</text>
<text x="57.8" y="143.4">U25</text>
<text x="209.2" y="141.2">VDDA_0V9</text>
<text x="220.9" y="138.2">R0201</text>
<text x="57.8" y="145">U24</text>
<text x="83.1" y="149.6">USB3_AVDD_0V9</text>
<text x="188.6" y="145">U21</text>
<text x="188.6" y="146.7">U20</text>
<text x="57.8" y="155.1">R21</text>
<text x="57.8" y="153.4">R20</text>
<text x="227.7" y="153">VCCA_1V8</text>
<text x="57.8" y="160.1">R22</text>
<text x="66.4" y="156.4">USB3_AVDD_1V8</text>
<text x="188.6" y="156.7">U22</text>
<text x="14.7" y="166.7">BGA636_19R00X19R00X1R20</text>
<text x="71.4" y="167.5" transform="rotate(-90 71.4 167.5)">2</text>
<text x="71.4" y="162.7" transform="rotate(-90 71.4 162.7)">1</text>
<text x="73.4" y="166.7">X5R</text>
<text x="79.8" y="167.5" transform="rotate(-90 79.8 167.5)">2</text>
<text x="79.8" y="162.7" transform="rotate(-90 79.8 162.7)">1</text>
<text x="81.8" y="166.7">X5R</text>
<text x="88.1" y="167.5" transform="rotate(-90 88.1 167.5)">2</text>
<text x="88.1" y="162.7" transform="rotate(-90 88.1 162.7)">1</text>
<text x="90.2" y="166.7">X5R</text>
<text x="99.9" y="167.5" transform="rotate(-90 99.9 167.5)">2</text>
<text x="99.9" y="162.7" transform="rotate(-90 99.9 162.7)">1</text>
<text x="101.9" y="166.7">X5R</text>
<text x="160.6" y="163.4">BGA636_19R00X19R00X1R20</text>
<text x="195.4" y="164.3" transform="rotate(-90 195.4 164.3)">1</text>
<text x="197.5" y="166.7">X5R</text>
<text x="203.8" y="164.3" transform="rotate(-90 203.8 164.3)">1</text>
<text x="205.9" y="166.7">X5R</text>
<text x="212.2" y="164.3" transform="rotate(-90 212.2 164.3)">1</text>
<text x="214.2" y="166.7">X5R</text>
<text x="230.6" y="164.3" transform="rotate(-90 230.6 164.3)">1</text>
<text x="232.7" y="166.7">X5R</text>
<text x="73.4" y="170.1">C0201</text>
<text x="73.4" y="168.4">6.3V</text>
<text x="81.8" y="170.1">C0201</text>
<text x="81.8" y="168.4">6.3V</text>
<text x="90.2" y="170.1">C0402</text>
<text x="90.2" y="168.4">6.3V</text>
<text x="101.9" y="170.1">C0402</text>
<text x="101.9" y="168.4">6.3V</text>
<text x="195.4" y="169.2" transform="rotate(-90 195.4 169.2)">2</text>
<text x="197.5" y="170.1">C0201</text>
<text x="197.5" y="168.4">10V</text>
<text x="203.8" y="169.2" transform="rotate(-90 203.8 169.2)">2</text>
<text x="205.9" y="170.1">C0201</text>
<text x="205.9" y="168.4">10V</text>
<text x="212.2" y="169.2" transform="rotate(-90 212.2 169.2)">2</text>
<text x="214.2" y="170.1">C0402</text>
<text x="214.2" y="168.4">6.3V</text>
<text x="230.6" y="169.2" transform="rotate(-90 230.6 169.2)">2</text>
<text x="232.7" y="170.1">C0402</text>
<text x="232.7" y="168.4">6.3V</text>
</g>
<g font-size="1.5" fill="#f00">
<text x="76.8" y="26.6">USB3_OTG0_DP</text>
<text x="76.8" y="28.3">USB3_OTG0_DM</text>
<text x="89.4" y="26.6">[20]</text>
<text x="89.4" y="28.3">[20]</text>
<text x="207.5" y="29.9">USB2_HOST1_DP</text>
<text x="110.3" y="31.6">USB3_OTG0_VBUSDET</text>
<text x="127.1" y="31.6">[20]</text>
<text x="207.5" y="31.6">USB2_HOST1_DM</text>
<text x="76.8" y="41.7">USB3_HOST1_DP</text>
<text x="90.2" y="41.7">[23]</text>
<text x="207.5" y="38.3">USB2_HOST2_DP</text>
<text x="207.5" y="40">USB2_HOST2_DM</text>
<text x="220.9" y="38.3">[23]</text>
<text x="220.9" y="40">[23]</text>
<text x="76.8" y="43.4">USB3_HOST1_DM</text>
<text x="90.2" y="43.4">[23]</text>
<text x="91.9" y="80.2">USB3_OTG0_SSTXP</text>
<text x="91.9" y="81.9">USB3_OTG0_SSTXN</text>
<text x="106.9" y="80.2">[20]</text>
<text x="106.9" y="81.9">[20]</text>
<text x="91.9" y="85.3">USB3_OTG0_SSRXP</text>
<text x="91.9" y="86.9">USB3_OTG0_SSRXN</text>
<text x="106.9" y="85.3">[20]</text>
<text x="106.9" y="86.9">[20]</text>
<text x="91.9" y="98.7">USB3_HOST1_SSTXP</text>
<text x="91.9" y="100.3">USB3_HOST1_SSTXN</text>
<text x="107.8" y="98.7">[23]</text>
<text x="107.8" y="100.3">[23]</text>
<text x="91.9" y="103.7">USB3_HOST1_SSRXP</text>
<text x="91.9" y="105.4">USB3_HOST1_SSRXN</text>
<text x="107.8" y="103.7">[23]</text>
<text x="107.8" y="105.4">[23]</text>
<text x="217.6" y="108.7">PCIE30_TX0P</text>
<text x="217.6" y="110.4">PCIE30_TX0N</text>
<text x="217.6" y="113.8">PCIE30_TX1P</text>
<text x="229.3" y="108.7">[23]</text>
<text x="229.3" y="110.4">[23]</text>
<text x="229.3" y="113.8">[23]</text>
<text x="70.1" y="118.8">SGMII_TXP</text>
<text x="80.1" y="118.8">[25]</text>
<text x="217.6" y="115.5">PCIE30_TX1N</text>
<text x="217.6" y="118.8">PCIE30_RX0P</text>
<text x="229.3" y="115.5">[23]</text>
<text x="229.3" y="118.8">[23]</text>
<text x="70.1" y="120.5">SGMII_TXN</text>
<text x="70.1" y="123.8">SGMII_RXP</text>
<text x="70.1" y="125.5">SGMII_RXN</text>
<text x="80.1" y="120.5">[25]</text>
<text x="80.1" y="123.8">[25]</text>
<text x="80.1" y="125.5">[25]</text>
<text x="217.6" y="120.5">PCIE30_RX0N</text>
<text x="217.6" y="123.8">PCIE30_RX1P</text>
<text x="217.6" y="125.5">PCIE30_RX1N</text>
<text x="229.3" y="120.5">[23]</text>
<text x="229.3" y="123.8">[23]</text>
<text x="229.3" y="125.5">[23]</text>
<text x="217.6" y="128.8">PCIE30_REFCLKP_IN</text>
<text x="217.6" y="130.5">PCIE30_REFCLKN_IN</text>
<text x="234.4" y="128.8">[23]</text>
<text x="234.4" y="130.5">[23]</text>
<text x="192.8" y="136.2">PCIE30_RESREF</text>
</g>
<g font-size="1.4" fill="#000080">
<text x="86.8" y="77.8">Diff 90 Ohm ± 10%</text>
<text x="86.8" y="89.5">Diff 90 Ohm ± 10%</text>
<text x="86.8" y="96.2">Diff 90 Ohm ± 10%</text>
<text x="86.8" y="108">Diff 90 Ohm ± 10%</text>
<text x="199" y="108.1">Diff 85 Ohm ± 10%</text>
<text x="199" y="113.2">Diff 85 Ohm ± 10%</text>
<text x="199" y="118.2">Diff 85 Ohm ± 10%</text>
<text x="199" y="123.2">Diff 85 Ohm ± 10%</text>
<text x="199" y="128.3">Diff 100 Ohm</text>
<text x="209.8" y="128.3">± 10%</text>
</g>
<g font-size="1.2">
<text x="35.4" y="7.5">5</text>
<text x="90.1" y="7.5">4</text>
<text x="144.9" y="7.5">3</text>
<text x="199.6" y="7.5">2</text>
<text x="254.4" y="7.5">1</text>
<text x="6.8" y="33.1">D</text>
<text x="282.2" y="33.1">D</text>
<text x="6.8" y="81.2">C</text>
<text x="282.2" y="81.2">C</text>
<text x="6.8" y="129.4">B</text>
<text x="282.2" y="129.4">B</text>
<text x="6.8" y="177.5">A</text>
<text x="282.2" y="177.5">A</text>
<text x="35.4" y="201.8">5</text>
<text x="90.1" y="201.8">4</text>
<text x="144.9" y="201.8">3</text>
<text x="199.6" y="201.8">2</text>
<text x="254.4" y="201.8">1</text>
</g>
<g font-size="1.1">
<text x="234.2" y="197.3">Date:</text>
<text x="242.4" y="197.3">Wednesday, November 16, 2022</text>
<text x="267.7" y="197.2">Rev:</text>
<text x="273.4" y="197.3">V1.2</text>
<text x="234" y="199.8">Designed by:</text>
<text x="242.4" y="199.8">Zhangdz</text>
<text x="249.9" y="199.8">Reviewed by:</text>
<text x="258.1" y="199.8">Default</text>
<text x="267.5" y="199.7">Sheet:</text>
<text x="273.9" y="199.7">11</text>
<text x="276.1" y="199.7">of</text>
<text x="278" y="199.7">26</text>
</g>
</svg>
